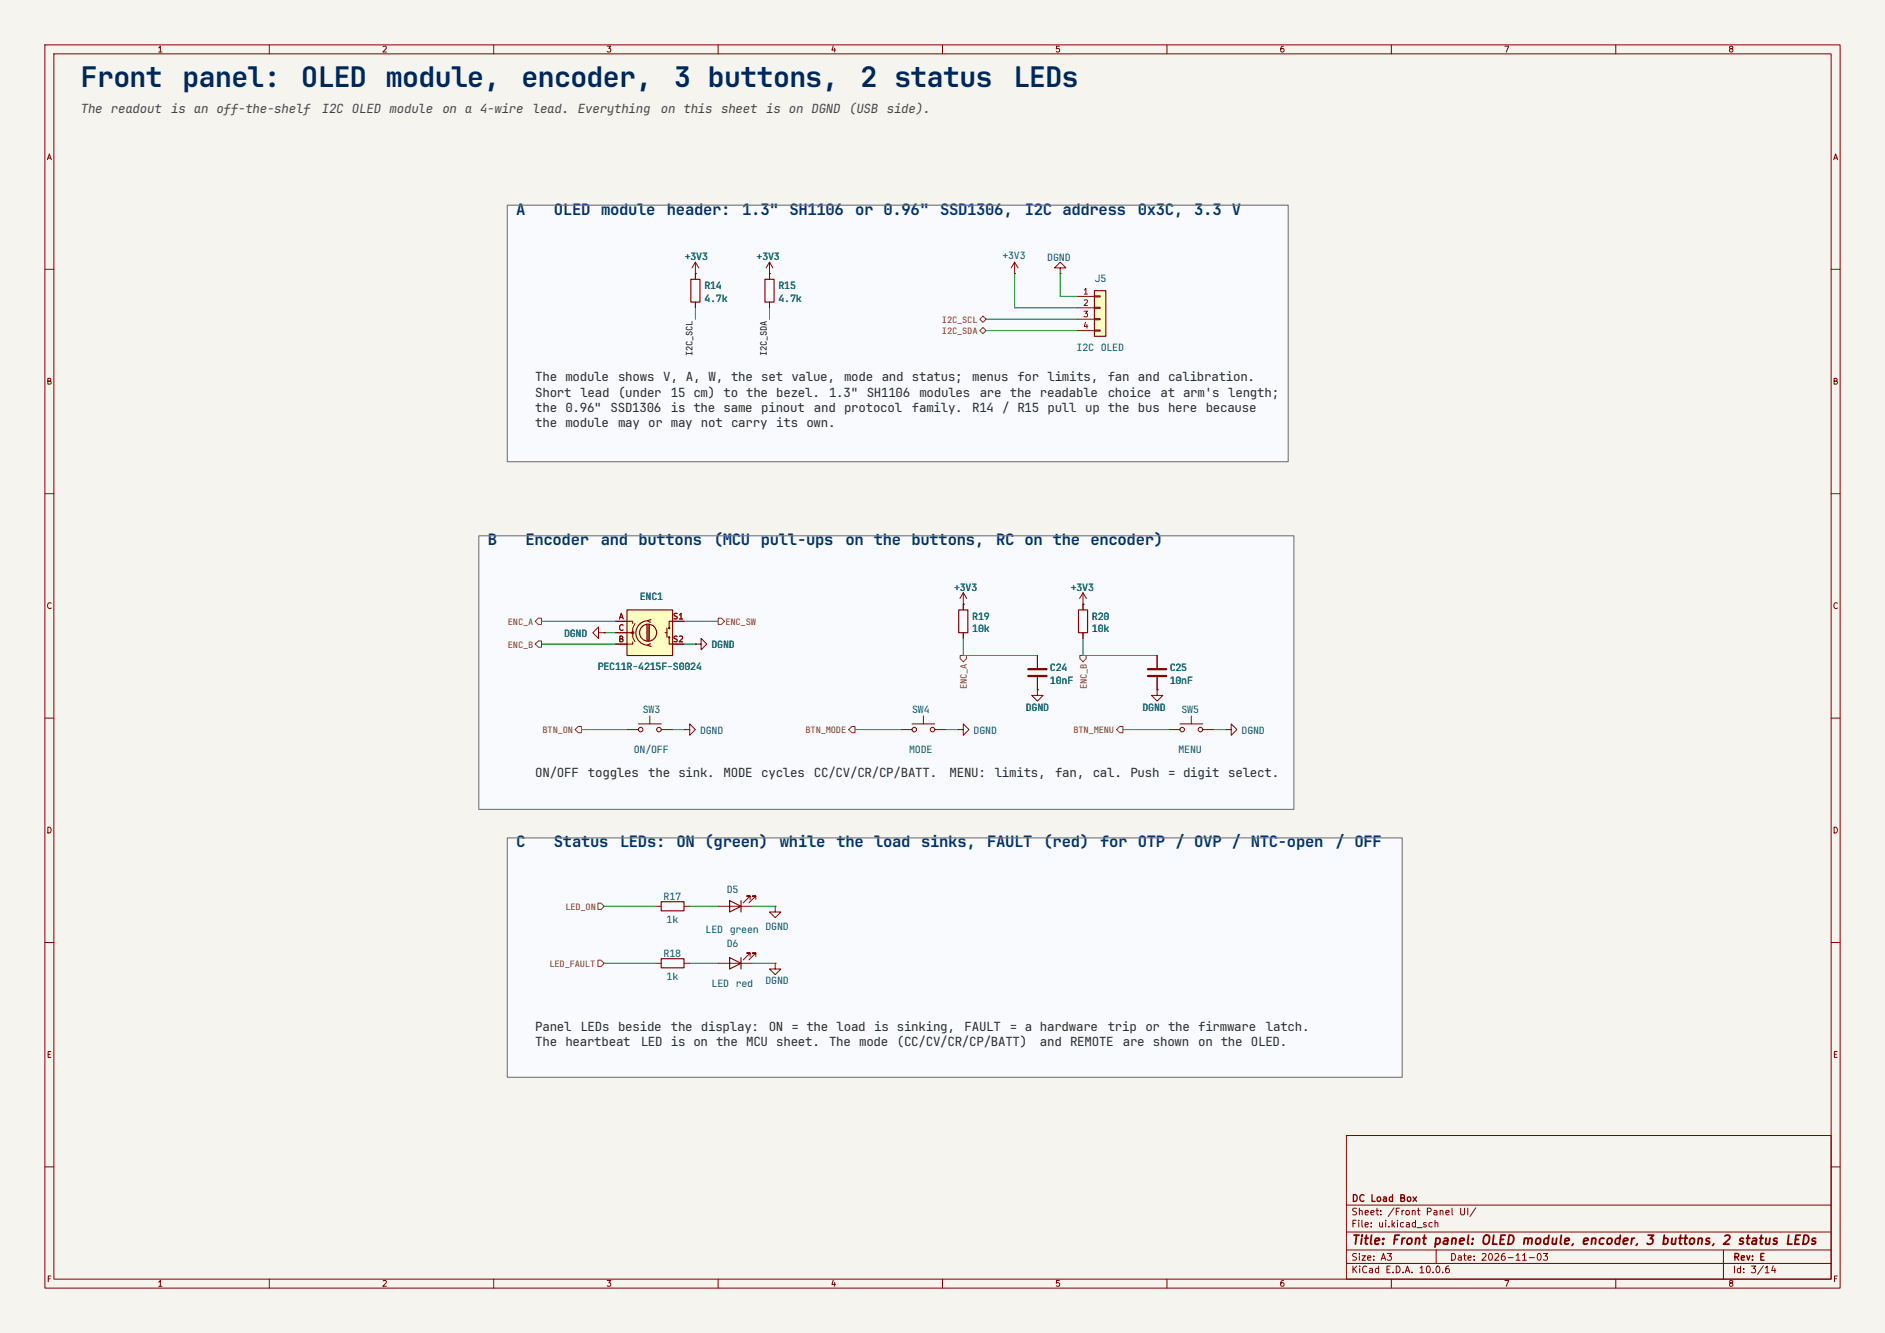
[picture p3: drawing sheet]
<svg xmlns="http://www.w3.org/2000/svg" width="420mm" height="297mm" viewBox="0 0 420 297" stroke-linecap="round" stroke-linejoin="round" font-family="sans-serif">
<path d="M0 0h420v297h-420z" fill="#f5f4ef" stroke="#f5f4ef" stroke-width=".22"/>
<g fill="none" stroke="#840000" stroke-width=".22">
<path d="M10 10h400v277h-400zM12 12h396v273h-396zM60 10v2M110 10v2M160 10v2M210 10v2M260 10v2M310 10v2M360 10v2M10 60h2M408 60h2M10 110h2"/>
<path d="M408 110h2M10 160h2M408 160h2M10 210h2M408 210h2M300 253h108v32h-108zM10 260h2M300 278.5h108M300 274.5h108M300 268.5h108M320 278.5v3M384 278.5v6.5"/>
<path d="M408 260h2M60 285v2M110 285v2M160 285v2M210 285v2M260 285v2M300 281.5h108M310 285v2M360 285v2"/>
</g>
<g fill="#f8fafe">
<path d="M113 186.7h199.4v53.3h-199.4z"/>
<path d="M106.7 119.4h181.6v60.9h-181.6z"/>
<path d="M113 45.7h174v57.2h-174z"/>
</g>
<g fill="none" stroke="#840000" stroke-width=".22">
<path d="M226.1 58.4l-.8 1.3M226.1 58.4l.7 1.3M226.1 58.4v2.6M226.1 61h.1M133.3 141v-1.3l-1.2 1.3 1.2 1.2v-1.2h1.3M134.6 141h.1M144.8 159.5v1.8M154.9 143.5h1.3v-1.3l1.3 1.3-1.3 1.3v-1.3M154.9 143.5h.1M139.7 162.6h2.5M142.2 161.3h5.1M147.3 162.6h2.6"/>
<path d="M152.4 162.6h1.3v-1.3l1.2 1.3-1.2 1.2v-1.2M152.4 162.6h.1M213.4 162.6h1.2v-1.3l1.3 1.3-1.3 1.2v-1.2M213.4 162.6h.1M146 201.9h1.3M152.4 201.9h1.3M160 201.9h7.6M167.1 200.4v-.8h-.7h.7l-1.5 1.6M168.4 200.4v-.8h-.8h.8l-1.5 1.6"/>
<circle cx="142.7" cy="162.6" r=".51"/>
<circle cx="146.8" cy="162.6" r=".51"/>
</g>
<path d="M147.3 200.9h5.1v2h-5.1zM162.6 200.7l2.5 1.2-2.5 1.3zM165.1 200.7v2.5" fill="none" stroke="#840000" stroke-width=".25"/>
<path d="M243.8 64.8h2.6v10.1h-2.6z" fill="#ffffc2"/>
<path d="M153.9 62.2h2.1v5.1h-2.1zM170.4 62.2h2.1v5.1h-2.1zM243.8 64.8h2.6v10.1h-2.6zM213.6 135.9h2v5.1h-2zM240.3 135.9h2v5.1h-2zM147.3 213.6h5.1v2h-5.1z" fill="none" stroke="#840000" stroke-width=".25"/>
<g fill="none" stroke="#840000" stroke-width=".22">
<path d="M154.9 58.4l-.7 1.3M154.9 58.4l.8 1.3M154.9 58.4v3.8M171.4 58.4l-.7 1.3M171.4 58.4l.8 1.3M171.4 58.4v3.8M236.2 59.7h1.3l-1.3-1.3-1.3 1.3h1.3v1.3M154.9 61h.1M154.9 67.3v1.3M171.4 61h.1M171.4 67.3v1.3M236.2 61h.1"/>
<path d="M240 66h3.8M240 68.6h3.8M240 71.1h3.8M240 73.7h3.8M243.8 65.9h1.3v.3h-1.3zM243.8 68.5h1.3v.2h-1.3zM243.8 71h1.3v.2h-1.3zM243.8 73.5h1.3v.3h-1.3zM214.6 134.6v1.3M241.3 134.6h.1M241.3 132.1v3.8M241.3 132.1l-.8 1.3"/>
<path d="M241.3 132.1l.8 1.3M205.7 159.5v1.8M214.6 141v1.2M231.1 153.7v1.2h1.3l-1.3 1.3-1.2-1.3h1.2M231.1 153.7h.1M231.1 146.1v2.7M231.1 150.9v2.8M241.3 141v1.2M257.8 153.7v1.2h1.3l-1.3 1.3-1.3-1.3h1.3M257.8 153.7h.1M257.8 146.1v2.7M257.8 150.9v2.8"/>
<path d="M265.4 159.5v1.8M200.7 162.6h2.5M203.2 161.3h5.1M208.3 162.6h2.5M260.3 162.6h2.6M262.9 161.3h5.1M268 162.6h2.5M273 162.6h1.3v-1.3l1.3 1.3-1.3 1.2v-1.2M273 162.6h.1M146 214.6h1.3M152.4 214.6h1.3M172.7 201.9v1.3h1.3l-1.3 1.3-1.3-1.3h1.3"/>
<path d="M172.7 201.9h.1M172.7 214.6v1.3h1.3l-1.3 1.3-1.3-1.3h1.3M172.7 214.6h.1"/>
<circle cx="203.7" cy="162.6" r=".51"/>
<circle cx="207.8" cy="162.6" r=".51"/>
<circle cx="263.4" cy="162.6" r=".51"/>
<circle cx="267.5" cy="162.6" r=".51"/>
</g>
<path d="M229.1 149.1h4.1M229.1 150.6h4.1M255.8 149.1h4M255.8 150.6h4" fill="none" stroke="#840000" stroke-width=".51"/>
<path d="M139.7 135.9h10.2v10.2h-10.2z" fill="#ffffc2"/>
<g fill="none" stroke="#840000" stroke-width=".25">
<path d="M139.7 135.9h10.2v10.2h-10.2zM144.1 139.2v3.5M144.4 138.3a2.73 2.73 0 0 0-2.7 2.7 2.73 2.73 0 0 0 2.7 2.8M144.4 139.2v3.5M144.7 139.2v3.5M145 138l-.7 .3 .6 .4M148.6 140v2M149.9 138.4h-.8v1.6M144.9 143.4l-.6 .4 .7 .2M148.2 141h.4M149.1 142v1.5h.8M162.6 213.4l2.5 1.2-2.5 1.3z"/>
<path d="M165.1 213.4v2.5"/>
<circle cx="149.1" cy="140" r=".13"/>
<circle cx="144.4" cy="141" r="1.9"/>
<circle cx="149.1" cy="142" r=".13"/>
</g>
<g fill="none" stroke="#840000" stroke-width=".22">
<path d="M154.9 61h.1M154.9 61v1.2M154.9 67.3v1.3M171.4 61h.1M171.4 61v1.2M171.4 67.3v1.3M137.2 138.4h3.8v.5M141.5 138.9l-.5 1.1v1h-.5M149.9 138.4h2.5M214.6 134.6h.1M214.6 132.1l-.7 1.3M214.6 132.1l.8 1.3"/>
<path d="M214.6 132.1v3.8M241.3 134.6h.1M241.3 134.6v1.3M134.6 141h.1M137.2 141h3.8v1l.5 1M141 143v.5h-3.8M149.9 143.5h2.5M154.9 143.5h.1M214.6 141v1.2M231.1 153.7h.1M231.1 146.1v2.7M231.1 150.9v2.8"/>
<path d="M241.3 141v1.2M257.8 153.7h.1M257.8 146.1v2.7M257.8 150.9v2.8M160 214.6h7.6M167.1 213.1v-.8h-.7h.7l-1.5 1.6M168.4 213.1v-.8h-.8h.8l-1.5 1.6"/>
</g>
<circle cx="141" cy="141" r=".25" fill="#840000" stroke="#840000" stroke-width=".22"/>
<path d="M219 73l.7 .7-.7 .7-.7-.7zM219 70.4l.7 .7-.7 .7-.7-.7zM119.9 137.7h.7v1.4h-.7l-.6-.7zM160 137.7h.7l.7 .7-.7 .7h-.7zM119.9 142.8h.7v1.4h-.7l-.6-.7zM213.9 146.1h1.4v.6l-.7 .7-.7-.7zM240.6 146.1h1.4v.6l-.7 .7-.7-.7zM128.8 161.9h.7v1.4h-.7l-.7-.7zM189.8 161.9h.7v1.4h-.7l-.7-.7zM249.5 161.9h.7v1.4h-.7l-.7-.7zM133.2 201.2h.7l.7 .7-.7 .7h-.7zM133.2 213.9h.7l.7 .7-.7 .7h-.7z" fill="none" stroke="#725600" stroke-width=".22"/>
<g fill="none" stroke="#009600" stroke-width=".22">
<path d="M154.9 68.6v2.5M171.4 68.6v2.5M219.7 71.1h20.3M219.7 73.7h20.3M226.1 61v7.6h13.9M236.2 61v5h3.8M120.6 138.4h16.6M152.4 138.4h7.6M120.6 143.5h16.6M134.6 141h2.6M152.4 143.5h2.5M214.6 142.2v3.9h16.5"/>
<path d="M241.3 142.2v3.9h16.5M129.5 162.6h10.2M149.9 162.6h2.5M190.5 162.6h10.2M210.8 162.6h2.6M250.2 162.6h10.1M270.5 162.6h2.5M134.6 214.6h11.4M134.6 201.9h11.4M153.7 214.6h6.3M153.7 201.9h6.3M167.6 214.6h5.1"/>
<path d="M167.6 201.9h5.1"/>
</g>
<path d="M113 45.7h174v57.2h-174zM106.7 119.4h181.6v60.9h-181.6zM113 186.7h199.4v53.3h-199.4z" fill="none" stroke="#787878" stroke-width=".25"/>
<g font-size="6.3" fill="#00285a">
<text x="18" y="19.5">Front</text>
<text x="40.7" y="19.5">panel:</text>
<text x="67.1" y="19.5">OLED module,</text>
<text x="116.2" y="19.5">encoder,</text>
<text x="150.2" y="19.5">3 buttons,</text>
<text x="191.7" y="19.5">2 status</text>
<text x="225.7" y="19.5">LEDs</text>
</g>
<g font-size="3.5" fill="#003278">
<text x="115" y="47.8">A</text>
<text x="123.4" y="47.8">OLED module</text>
<text x="148.6" y="47.8">header:</text>
<text x="165.4" y="47.8">1.3&quot; SH1106</text>
<text x="190.6" y="47.8">or 0.96&quot;</text>
<text x="209.4" y="47.8">SSD1306,</text>
<text x="228.3" y="47.8">I2C address</text>
<text x="253.5" y="47.8">0x3C,</text>
<text x="266.1" y="47.8">3.3 V</text>
<text x="108.7" y="121.5">B</text>
<text x="117.1" y="121.5">Encoder</text>
<text x="133.9" y="121.5">and buttons</text>
<text x="159" y="121.5">(MCU pull-ups</text>
<text x="188.4" y="121.5">on the buttons,</text>
<text x="222" y="121.5">RC on the encoder)</text>
<text x="115" y="188.8">C</text>
<text x="123.4" y="188.8">Status</text>
<text x="138.1" y="188.8">LEDs:</text>
<text x="150.7" y="188.8">ON (green)</text>
<text x="173.8" y="188.8">while</text>
<text x="186.4" y="188.8">the load sinks,</text>
<text x="219.9" y="188.8">FAULT</text>
<text x="232.5" y="188.8">(red)</text>
<text x="245.1" y="188.8">for OTP / OVP / NTC-open</text>
<text x="297.6" y="188.8">/ OFF</text>
</g>
<g font-size="2.8" fill="#464646">
<text x="18" y="25.2">The readout</text>
<text x="38.1" y="25.2">is an off-the-shelf</text>
<text x="71.7" y="25.2">I2C OLED module</text>
<text x="98.6" y="25.2">on a 4-wire</text>
<text x="118.7" y="25.2">lead.</text>
<text x="128.8" y="25.2">Everything</text>
<text x="147.2" y="25.2">on this sheet</text>
<text x="170.7" y="25.2">is on DGND (USB side).</text>
</g>
<g font-size="2.8" fill="#282828">
<text x="119.2" y="85">The module</text>
<text x="119.2" y="88.4">Short</text>
<text x="129.3" y="88.4">lead (under</text>
<text x="137.7" y="85">shows</text>
<text x="147.8" y="85">V, A, W, the set value,</text>
<text x="149.5" y="88.4">15 cm) to the bezel.</text>
<text x="184.7" y="88.4">1.3&quot; SH1106</text>
<text x="188.1" y="85">mode and status;</text>
<text x="204.8" y="88.4">modules</text>
<text x="216.6" y="85">menus</text>
<text x="218.3" y="88.4">are the readable</text>
<text x="226.7" y="85">for limits,</text>
<text x="246.8" y="85">fan and calibration.</text>
<text x="246.8" y="88.4">choice</text>
<text x="258.6" y="88.4">at arm's</text>
<text x="273.7" y="88.4">length;</text>
<text x="119.2" y="91.7">the 0.96&quot;</text>
<text x="119.2" y="95.1">the module</text>
<text x="136" y="91.7">SSD1306</text>
<text x="137.7" y="95.1">may or may not carry</text>
<text x="149.5" y="91.7">is the same pinout</text>
<text x="173" y="95.1">its own.</text>
<text x="181.4" y="91.7">and protocol</text>
<text x="203.2" y="91.7">family.</text>
<text x="216.6" y="91.7">R14 / R15 pull up the bus here because</text>
<text x="119.2" y="173.1">ON/OFF</text>
<text x="131" y="173.1">toggles</text>
<text x="144.4" y="173.1">the sink.</text>
<text x="161.2" y="173.1">MODE cycles</text>
<text x="181.4" y="173.1">CC/CV/CR/CP/BATT.</text>
<text x="211.6" y="173.1">MENU:</text>
<text x="221.6" y="173.1">limits,</text>
<text x="235.1" y="173.1">fan, cal. Push = digit</text>
<text x="273.7" y="173.1">select.</text>
<text x="119.2" y="229.7">Panel</text>
<text x="119.2" y="233.1">The heartbeat</text>
<text x="129.3" y="229.7">LEDs beside</text>
<text x="142.7" y="233.1">LED is on the MCU sheet.</text>
<text x="149.5" y="229.7">the display:</text>
<text x="171.3" y="229.7">ON = the load is sinking,</text>
<text x="184.7" y="233.1">The mode (CC/CV/CR/CP/BATT)</text>
<text x="214.9" y="229.7">FAULT</text>
<text x="225" y="229.7">= a hardware</text>
<text x="231.7" y="233.1">and REMOTE</text>
<text x="246.8" y="229.7">trip or the firmware</text>
<text x="250.2" y="233.1">are shown</text>
<text x="267" y="233.1">on the OLED.</text>
<text x="282.1" y="229.7">latch.</text>
</g>
<g font-size="2.2" fill="#006464">
<text x="152.6" y="58">+3V3</text>
<text x="168.6" y="58">+3V3</text>
<text x="223.3" y="57.6">+3V3</text>
<text x="233.3" y="58.1">DGND</text>
<text x="156.9" y="64.4">R14</text>
<text x="173.4" y="64.4">R15</text>
<text x="243.9" y="62.8">J5</text>
<text x="156.9" y="67.2">4.7k</text>
<text x="173.4" y="67.2">4.7k</text>
<text x="239.9" y="78.3">I2C OLED</text>
<text x="212.6" y="131.7">+3V3</text>
<text x="238.6" y="131.7">+3V3</text>
<text x="142.6" y="133.8">ENC1</text>
<text x="125.7" y="141.9">DGND</text>
<text x="216.6" y="138.1">R19</text>
<text x="216.6" y="140.9">10k</text>
<text x="243.3" y="138.1">R20</text>
<text x="243.3" y="140.9">10k</text>
<text x="133.2" y="149.3">PEC11R-4215F-S0024</text>
<text x="158.5" y="144.4">DGND</text>
<text x="233.9" y="149.5">C24</text>
<text x="260.6" y="149.5">C25</text>
<text x="233.9" y="152.3">10nF</text>
<text x="260.6" y="152.3">10nF</text>
<text x="143.2" y="158.8">SW3</text>
<text x="203.2" y="158.8">SW4</text>
<text x="228.6" y="158.5">DGND</text>
<text x="254.6" y="158.5">DGND</text>
<text x="263.2" y="158.8">SW5</text>
<text x="141.2" y="167.8">ON/OFF</text>
<text x="156" y="163.5">DGND</text>
<text x="202.6" y="167.8">MODE</text>
<text x="216.9" y="163.5">DGND</text>
<text x="262.6" y="167.8">MENU</text>
<text x="276.6" y="163.5">DGND</text>
<text x="147.8" y="200.5">R17</text>
<text x="161.9" y="198.9">D5</text>
<text x="148.5" y="205.6">1k</text>
<text x="157.2" y="207.9">LED green</text>
<text x="170.6" y="207.2">DGND</text>
<text x="147.8" y="213.2">R18</text>
<text x="161.9" y="210.9">D6</text>
<text x="148.5" y="218.3">1k</text>
<text x="158.6" y="219.9">LED red</text>
<text x="170.6" y="219.2">DGND</text>
</g>
<text font-size="2" fill="#840000" x="301" y="277.8">Title: Front panel: OLED module, encoder, 3 buttons, 2 status LEDs</text>
<g font-size="1.9" fill="#725600">
<text x="209.9" y="71.9">I2C_SCL</text>
<text x="209.9" y="74.5">I2C_SDA</text>
<text x="113.2" y="139.3">ENC_A</text>
<text x="161.6" y="139.3">ENC_SW</text>
<text x="113.2" y="144.3">ENC_B</text>
<text x="215.5" y="153.5" transform="rotate(-90 215.5 153.5)">ENC_A</text>
<text x="242.1" y="153.5" transform="rotate(-90 242.1 153.5)">ENC_B</text>
<text x="120.9" y="163.4">BTN_ON</text>
<text x="179.5" y="163.4">BTN_MODE</text>
<text x="239.2" y="163.4">BTN_MENU</text>
<text x="126" y="202.8">LED_ON</text>
<text x="122.4" y="215.5">LED_FAULT</text>
</g>
<g font-size="1.9" fill="#0f0f0f">
<text x="154.3" y="79.3" transform="rotate(-90 154.3 79.3)">I2C_SCL</text>
<text x="170.8" y="79.3" transform="rotate(-90 170.8 79.3)">I2C_SDA</text>
</g>
<g font-size="1.5" fill="#840000">
<text x="301" y="268.1">DC Load Box</text>
<text x="300.9" y="273.8">File: ui.kicad_sch</text>
<text x="300.9" y="271.1">Sheet: /Front Panel UI/</text>
<text x="300.9" y="281.2">Size: A3</text>
<text x="322.9" y="281.2">Date: 2026-11-03</text>
<text x="386" y="281.2">Rev: E</text>
<text x="300.9" y="284">KiCad E.D.A. 10.0.6</text>
<text x="385.9" y="284">Id: 3/14</text>
</g>
<g font-size="1.3" fill="#840000">
<text x="35" y="12">1</text>
<text x="85" y="12">2</text>
<text x="135" y="12">3</text>
<text x="185" y="12">4</text>
<text x="235" y="12">5</text>
<text x="285" y="12">6</text>
<text x="335" y="12">7</text>
<text x="385" y="12">8</text>
<text x="10.3" y="36">A</text>
<text x="408.3" y="36">A</text>
<text x="10.2" y="86">B</text>
<text x="408.2" y="86">B</text>
<text x="10.2" y="136">C</text>
<text x="408.2" y="136">C</text>
<text x="10.2" y="186">D</text>
<text x="408.2" y="186">D</text>
<text x="10.3" y="236">E</text>
<text x="408.3" y="236">E</text>
<text x="10.3" y="286">F</text>
<text x="35" y="287">1</text>
<text x="85" y="287">2</text>
<text x="135" y="287">3</text>
<text x="185" y="287">4</text>
<text x="235" y="287">5</text>
<text x="285" y="287">6</text>
<text x="335" y="287">7</text>
<text x="385" y="287">8</text>
<text x="408.3" y="286">F</text>
</g>
<g font-size="1.3" fill="#a90000">
<text x="241.2" y="65.9">1</text>
<text x="241.2" y="68.4">2</text>
<text x="241.2" y="71">3</text>
<text x="241.2" y="73.5">4</text>
<text x="137.7" y="143.4">B</text>
<text x="137.7" y="140.8">C</text>
<text x="137.8" y="138.3">A</text>
<text x="149.8" y="138.3">S1</text>
<text x="149.8" y="143.4">S2</text>
</g>
</svg>
